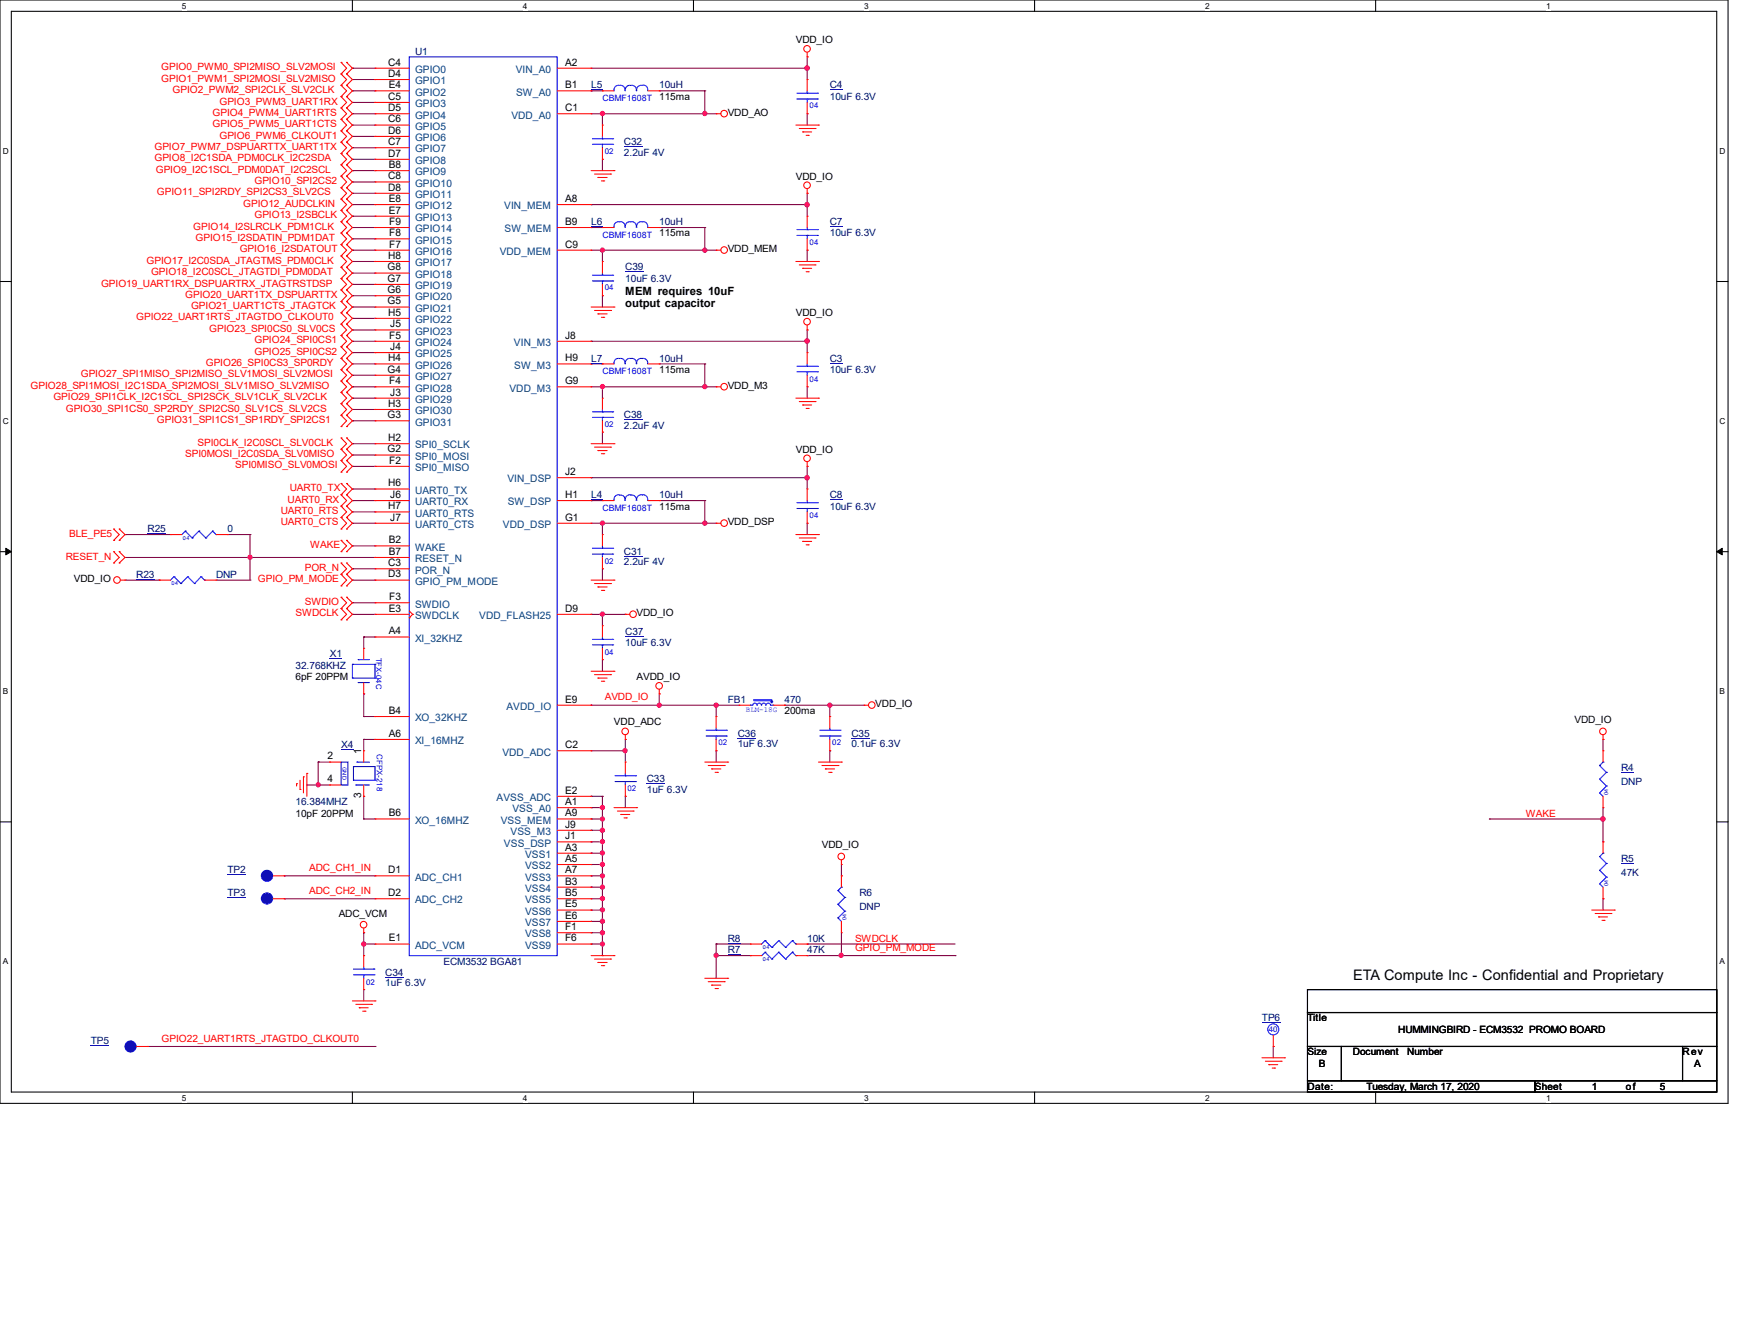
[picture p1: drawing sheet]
<svg xmlns="http://www.w3.org/2000/svg" width="279mm" height="216mm" viewBox="0 0 279 216" stroke-linecap="round" stroke-linejoin="round" font-family="sans-serif">
<path d="M0 0h278v177.4h-278zM1.8 1.8h274.3v173.8h-274.3z" fill="none" stroke="#000" stroke-width=".17"/>
<g fill="#fff">
<path d="M29.3 .2h.7v1.5h-.7z"/>
<path d="M29.3 175.8h.7v1.4h-.7z"/>
</g>
<path d="M56.7 0v1.8M56.7 175.6v1.8" fill="none" stroke="#000" stroke-width=".17"/>
<g fill="#fff">
<path d="M84.1 .2h.7v1.5h-.7z"/>
<path d="M84.1 175.8h.7v1.4h-.7z"/>
</g>
<path d="M111.5 0v1.8M111.5 175.6v1.8" fill="none" stroke="#000" stroke-width=".17"/>
<g fill="#fff">
<path d="M139 .2h.7v1.5h-.7z"/>
<path d="M139 175.8h.7v1.4h-.7z"/>
</g>
<path d="M166.4 0v1.8M166.4 175.6v1.8" fill="none" stroke="#000" stroke-width=".17"/>
<g fill="#fff">
<path d="M193.8 .2h.8v1.5h-.8z"/>
<path d="M193.8 175.8h.8v1.4h-.8z"/>
</g>
<path d="M221.3 0v1.8M221.3 175.6v1.8" fill="none" stroke="#000" stroke-width=".17"/>
<g fill="#fff">
<path d="M248.7 .2h.7v1.5h-.7z"/>
<path d="M248.7 175.8h.7v1.4h-.7z"/>
<path d="M.5 23.5h.9v1.5h-.9z"/>
<path d="M276.6 23.5h.9v1.5h-.9z"/>
<path d="M.5 67h.9v1.5h-.9z"/>
<path d="M276.6 67h.9v1.5h-.9z"/>
</g>
<path d="M0 45.3h1.8M276.1 45.3h1.9" fill="none" stroke="#000" stroke-width=".17"/>
<g fill="#fff">
<path d="M.5 110.4h.8v1.5h-.8z"/>
<path d="M276.6 110.4h.9v1.5h-.9z"/>
</g>
<path d="M0 88.7h1.8M276.1 88.7h1.9" fill="none" stroke="#000" stroke-width=".17"/>
<path d="M.9 88.1l.9 .6-.9 .5zM276.1 88.7l.9-.6v1.1z" fill="#000" stroke="#000" stroke-width=".16"/>
<g fill="#fff">
<path d="M.5 153.8h.8v1.5h-.8z"/>
<path d="M276.6 153.8h.9v1.5h-.9z"/>
</g>
<path d="M0 132.1h1.8M276.1 132.1h1.9M210.3 159.1h65.8v3.7h-65.8zM210.3 162.8h65.8v5.4h-65.8zM210.3 168.2h5.5v5.5h-5.5zM210.3 173.7h36.6v1.9h-36.6zM215.8 168.2h54.8v5.5h-54.8zM246.9 173.7h29.2v1.9h-29.2zM270.6 168.2h5.5v5.5h-5.5z" fill="none" stroke="#000" stroke-width=".17"/>
<g fill="none" stroke="#800040" stroke-width=".17">
<path d="M56.7 11h.1M56.7 12.8h.1M56.7 14.6h.1M56.7 16.5h.1M56.7 18.3h.1M56.7 14.6h3.6M56.7 18.3h3.6M56.7 11h3.6M56.7 12.8h3.6M56.7 16.5h3.6M95.1 14.6h.1M95.1 14.6h1.8"/>
<path d="M95.1 18.3h20.1M95.1 11h34.7M96.9 18.3h.1M96.9 18.3v1.8M106 14.6h7.4M113.4 14.6h.1M113.4 18.3h.1M113.4 14.6v3.7M129.8 18.3h.1M129.8 11h.1M129.8 9.1h.1M129.8 9.1v3.7"/>
<path d="M129.8 18.3v1.8M56.7 20.1h.1M56.7 21.9h.1M56.7 23.7h.1M56.7 25.6h.1M56.7 27.4h.1M56.7 29.3h.1M56.7 31.1h.1M56.7 32.9h.1M56.7 34.8h.1M56.7 36.6h.1M56.7 38.4h.1"/>
<path d="M56.7 36.6h3.6M56.7 32.9h3.6M56.7 20.1h3.6M56.7 21.9h3.6M56.7 23.7h3.6M56.7 25.6h3.6M56.7 27.4h3.6M56.7 29.3h3.6M56.7 31.1h3.6M56.7 34.8h3.6M56.7 38.4h3.6M95.1 36.6h.1"/>
<path d="M95.1 32.9h.1M95.1 36.6h1.8M95.1 32.9h34.7M96.9 25.6h.1M96.9 25.6v1.8M106 36.6h7.4M113.4 36.6h.1M113.4 36.6v3.6M129.8 32.9h.1M129.8 31.1h.1M129.8 31.1v3.7M56.7 40.2h.1"/>
<path d="M56.7 42h.1M56.7 43.9h.1M56.7 45.7h.1M56.7 47.5h.1M56.7 49.4h.1M56.7 51.2h.1M56.7 53h.1M56.7 54.9h.1M56.7 56.7h.1M56.7 58.5h.1M56.7 58.5h3.6M56.7 54.9h3.6"/>
<path d="M56.7 40.2h3.6M56.7 42h3.6M56.7 43.9h3.6M56.7 45.7h3.6M56.7 47.5h3.6M56.7 49.4h3.6M56.7 51.2h3.6M56.7 53h3.6M56.7 56.7h3.6M95.1 58.5h.1M95.1 54.9h.1M95.1 58.5h1.8"/>
<path d="M95.1 54.9h34.7M95.1 40.2h20.1M96.9 47.5h.1M96.9 40.2h.1M96.9 40.2v1.8M96.9 47.5v1.9M106 58.5h7.4M113.4 40.2h.1M113.4 58.5h.1M113.4 58.5v3.7M129.8 40.2h.1M129.8 54.9h.1"/>
<path d="M129.8 53h.1M129.8 40.2v1.8M129.8 53v3.7M56.7 60.3h.1M56.7 62.2h.1M56.7 64h.1M56.7 65.8h.1M56.7 67.6h.1M56.7 71.3h.1M56.7 73.2h.1M56.7 75h.1M56.7 78.6h.1"/>
<path d="M56.7 62.2h3.6M56.7 60.3h3.6M56.7 64h3.6M56.7 65.8h3.6M56.7 67.6h3.6M56.7 71.3h3.6M56.7 73.2h3.6M56.7 75h3.6M56.7 78.6h3.6M95.1 76.8h.1M95.1 62.2h20.1M95.1 76.8h34.7"/>
<path d="M96.9 62.2h.1M96.9 69.5h.1M96.9 62.2v1.8M96.9 69.5v1.8M113.4 62.2h.1M129.8 62.2h.1M129.8 76.8h.1M129.8 75h.1M129.8 62.2v1.8M129.8 75v3.6M20.1 85.9h.1M20.1 89.6h40.2"/>
<path d="M20.1 93.3h5.5M20.1 85.9h7.3M25.6 93.3h.1M34.8 93.3h5.4M36.6 85.9h3.6M40.2 89.6h.1M40.2 85.9h.1M40.2 93.3h.1M40.2 85.9v7.4M56.7 80.5h.1M56.7 82.3h.1M56.7 84.1h.1"/>
<path d="M56.7 87.8h.1M56.7 91.4h.1M56.7 93.3h.1M56.7 96.9h.1M56.7 98.8h.1M56.7 80.5h3.6M56.7 84.1h3.6M56.7 82.3h3.6M56.7 87.8h3.6M56.7 91.4h3.6M56.7 93.3h3.6M56.7 96.9h3.6"/>
<path d="M56.7 98.8h3.6M60.3 89.6h.1M95.1 80.5h.1M95.1 98.8h.1M95.1 80.5h1.8M95.1 84.1h20.1M95.1 98.8h5.5M96.9 84.1h.1M96.9 98.8h.1M96.9 91.4h.1M96.9 84.1v1.8M96.9 91.4v1.9"/>
<path d="M96.9 98.8v1.8M100.6 98.8h.1M106 80.5h7.4M113.4 80.5h.1M113.4 84.1h.1M113.4 80.5v3.6M129.8 84.1h.1M129.8 84.1v1.8M58.5 115.2h.1M58.5 111.5h.1M58.5 118.9h.1M58.5 102.4h.1"/>
<path d="M58.5 115.2h1.8M58.5 102.4v1.8M58.5 111.5v3.7M58.5 118.9v1.8M58.5 118.9h1.8M58.5 102.4h1.8M95.1 113.4h.1M95.1 113.4h23.8M96.9 106h.1M96.9 106v1.9M100.6 118.9h.1M100.6 118.9v3.6"/>
<path d="M106 111.5h.1M106 113.4h.1M106 111.5v1.9M115.2 113.4h.1M115.2 113.4v1.8M126.2 113.4h.1M126.2 113.4h12.8M133.5 113.4h.1M133.5 113.4v1.8M257.9 118.9h.1M257.9 118.9v1.8M49.4 126.2h.1"/>
<path d="M49.4 126.2h3.6M51.2 122.5h.1M51.2 126.2h.1M51.2 122.5h1.8M51.2 122.5v3.7M58.5 128h.1M58.5 131.7h.1M58.5 128v3.7M58.5 131.7h1.8M95.1 135.3h.1M95.1 131.7h.1M95.1 133.5h.1"/>
<path d="M95.1 137.2h.1M95.1 139h.1M95.1 120.7h.1M95.1 128h.1M95.1 129.8h.1M95.1 131.7h1.8M95.1 135.3h1.8M95.1 133.5h1.8M95.1 137.2h1.8M95.1 139h1.8M95.1 120.7h5.5M95.1 128h1.8"/>
<path d="M95.1 129.8h1.8M96.9 131.7h.1M96.9 135.3h.1M96.9 133.5h.1M96.9 137.2h.1M96.9 139h.1M96.9 128h.1M96.9 129.8h.1M96.9 128v25.6M100.6 120.7h.1M100.6 128h.1M100.6 128v1.8"/>
<path d="M115.2 120.7h.1M115.2 120.7v1.8M133.5 120.7h.1M133.5 120.7v1.8M135.3 139v1.8M239.6 131.7h.1M239.6 131.7h18.3M257.9 131.7h.1M257.9 135.3h.1M257.9 129.8v5.5M45.7 140.8h.1M45.7 144.5h.1"/>
<path d="M45.7 140.8h14.6M45.7 144.5h14.6M58.5 151.8h.1M58.5 159.1h.1M58.5 149.9h.1M58.5 149.9v3.7M58.5 159.1v1.8M58.5 151.8h1.8M95.1 151.8h.1M95.1 149.9h.1M95.1 148.1h.1M95.1 140.8h.1"/>
<path d="M95.1 142.6h.1M95.1 144.5h.1M95.1 146.3h.1M95.1 151.8h1.8M95.1 140.8h1.8M95.1 144.5h1.8M95.1 149.9h1.8M95.1 148.1h1.8M95.1 142.6h1.8M95.1 146.3h1.8M96.9 151.8h.1M96.9 148.1h.1"/>
<path d="M96.9 140.8h.1M96.9 142.6h.1M96.9 144.5h.1M96.9 146.3h.1M96.9 153.6h.1M115.2 153.6h.1M115.2 151.8h.1M115.2 151.8v5.5M115.2 151.8h5.5M115.2 153.6h5.5M129.8 151.8h.1M129.8 151.8h23.8"/>
<path d="M129.8 153.6h23.8M135.3 153.6h.1M135.3 140.8h.1M135.3 149.9v3.7M153.6 153.6h.1M257.9 144.5h.1M257.9 144.5v1.8M23.7 168.2h36.6M60.3 168.2h.1M204.8 168.2h.1M204.8 168.2v1.9"/>
</g>
<g fill="#f0f" stroke="#f0f" stroke-width=".17">
<circle cx="129.8" cy="10.9" r=".36"/>
<circle cx="129.8" cy="32.9" r=".36"/>
<circle cx="129.8" cy="54.8" r=".36"/>
<circle cx="129.8" cy="76.8" r=".36"/>
<circle cx="115.2" cy="153.6" r=".34"/>
<circle cx="96.9" cy="40.2" r=".34"/>
<circle cx="113.4" cy="40.2" r=".34"/>
<circle cx="133.5" cy="113.4" r=".34"/>
<circle cx="115.2" cy="113.4" r=".34"/>
<circle cx="96.9" cy="149.9" r=".34"/>
<circle cx="96.9" cy="148.1" r=".34"/>
<circle cx="96.9" cy="131.7" r=".34"/>
<circle cx="96.9" cy="135.3" r=".34"/>
<circle cx="96.9" cy="133.5" r=".34"/>
<circle cx="96.9" cy="137.1" r=".34"/>
<circle cx="96.9" cy="139" r=".34"/>
<circle cx="96.9" cy="140.8" r=".34"/>
<circle cx="96.9" cy="142.6" r=".34"/>
<circle cx="96.9" cy="146.3" r=".34"/>
<circle cx="96.9" cy="144.4" r=".34"/>
<circle cx="100.5" cy="120.7" r=".34"/>
<circle cx="58.5" cy="151.8" r=".34"/>
<circle cx="96.9" cy="129.8" r=".34"/>
<circle cx="96.9" cy="98.7" r=".34"/>
<circle cx="106" cy="113.4" r=".34"/>
<circle cx="51.2" cy="126.2" r=".34"/>
<circle cx="96.9" cy="151.8" r=".34"/>
<circle cx="96.9" cy="18.2" r=".34"/>
<circle cx="113.4" cy="18.2" r=".34"/>
<circle cx="96.9" cy="62.1" r=".34"/>
<circle cx="113.4" cy="62.1" r=".34"/>
<circle cx="96.9" cy="84.1" r=".34"/>
<circle cx="113.4" cy="84.1" r=".34"/>
<circle cx="257.8" cy="131.7" r=".36"/>
<circle cx="135.3" cy="153.6" r=".34"/>
<circle cx="40.2" cy="89.6" r=".34"/>
</g>
<g fill="none" stroke="#f00" stroke-width=".17">
<path d="M54.9 11.9h.1M54.9 10h.1M54.9 13.7h.1M54.9 15.5h.1M54.9 17.4h.1M54.9 19.2h.1M54.9 10l.9 1-.9 .9M54.9 11.9l.9 .9-.9 .9M54.9 13.7l.9 .9-.9 .9M54.9 15.5l.9 1-.9 .9M54.9 17.4l.9 .9-.9 .9M54.9 19.2l.9 .9-.9 .9"/>
<path d="M55.8 10h.1M55.8 11.9h.1M55.8 13.7h.1M55.8 15.5h.1M55.8 17.4h.1M55.8 19.2h.1M55.8 10l.9 1-.9 .9M55.8 11.9l.9 .9-.9 .9M55.8 13.7l.9 .9-.9 .9M55.8 15.5l.9 1-.9 .9M55.8 17.4l.9 .9-.9 .9M55.8 19.2l.9 .9-.9 .9"/>
<path d="M60.3 11h.1M60.3 16.5h.1M60.3 12.8h.1M60.3 18.3h.1M60.3 14.6h.1M60.3 18.3h5.5M60.3 11h5.5M60.3 14.6h5.5M60.3 16.5h5.5M60.3 12.8h5.5M89.6 18.3h5.5M89.6 11h5.5"/>
<path d="M89.6 14.6h5.5M95.1 11h.1M95.1 14.6h.1M95.1 18.3h.1M115.2 18.3h.1M115.2 18.3h.8M129.8 9.1h.1M129.8 8.4v.7M54.9 21h.1M54.9 22.9h.1M54.9 24.7h.1M54.9 26.5h.1"/>
<path d="M54.9 28.3h.1M54.9 30.2h.1M54.9 32h.1M54.9 33.8h.1M54.9 35.6h.1M54.9 37.5h.1M54.9 39.3h.1M54.9 21l.9 .9-.9 1M54.9 22.9l.9 .8-.9 1M54.9 24.7l.9 .9-.9 .9M54.9 26.5l.9 .9-.9 .9M54.9 28.3l.9 1-.9 .9"/>
<path d="M54.9 30.2l.9 .9-.9 .9M54.9 32l.9 .9-.9 .9M54.9 33.8l.9 1-.9 .8M54.9 35.6l.9 1-.9 .9M54.9 37.5l.9 .9-.9 .9M54.9 39.3l.9 .9-.9 .9M55.8 21h.1M55.8 22.9h.1M55.8 24.7h.1M55.8 26.5h.1M55.8 28.3h.1M55.8 30.2h.1"/>
<path d="M55.8 32h.1M55.8 33.8h.1M55.8 35.6h.1M55.8 37.5h.1M55.8 39.3h.1M55.8 21l.9 .9-.9 1M55.8 22.9l.9 .8-.9 1M55.8 24.7l.9 .9-.9 .9M55.8 26.5l.9 .9-.9 .9M55.8 28.3l.9 1-.9 .9M55.8 30.2l.9 .9-.9 .9M55.8 32l.9 .9-.9 .9"/>
<path d="M55.8 33.8l.9 1-.9 .8M55.8 35.6l.9 1-.9 .9M55.8 37.5l.9 .9-.9 .9M55.8 39.3l.9 .9-.9 .9M60.3 27.4h.1M60.3 20.1h.1M60.3 23.7h.1M60.3 29.3h.1M60.3 21.9h.1M60.3 25.6h.1M60.3 31.1h.1M60.3 34.8h.1"/>
<path d="M60.3 32.9h.1M60.3 38.4h.1M60.3 36.6h.1M60.3 20.1h5.5M60.3 27.4h5.5M60.3 32.9h5.5M60.3 36.6h5.5M60.3 23.7h5.5M60.3 29.3h5.5M60.3 21.9h5.5M60.3 25.6h5.5M60.3 31.1h5.5"/>
<path d="M60.3 34.8h5.5M60.3 38.4h5.5M89.6 32.9h5.5M89.6 36.6h5.5M95.1 32.9h.1M95.1 36.6h.1M95.1 27.4h3.7M95.6 28h2.6M96.2 28.5h.1M96.2 28.5h1.5M96.7 29.1h.4M97.1 29.1h.1"/>
<path d="M98.2 28h.1M98.8 27.4h.1M128 20.1h3.7M128.6 20.7h2.5M129.1 21.2h.1M129.1 21.2h1.5M129.7 21.8h.3M129.8 31.1h.1M129.8 30.4v.7M130 21.8h.1M131.1 20.7h.1M131.7 20.1h.1"/>
<path d="M54.9 41.1h.1M54.9 43h.1M54.9 44.8h.1M54.9 46.6h.1M54.9 48.5h.1M54.9 50.3h.1M54.9 52.1h.1M54.9 53.9h.1M54.9 55.8h.1M54.9 57.6h.1M54.9 59.4h.1M54.9 52.1l.9 .9-.9 .9"/>
<path d="M54.9 41.1l.9 .9-.9 1M54.9 43l.9 .9-.9 .9M54.9 44.8l.9 .9-.9 .9M54.9 46.6l.9 .9-.9 1M54.9 48.5l.9 .9-.9 .9M54.9 50.3l.9 .9-.9 .9M54.9 53.9l.9 1-.9 .9M54.9 55.8l.9 .9-.9 .9M54.9 57.6l.9 .9-.9 .9M54.9 59.4l.9 .9-.9 1M55.8 41.1h.1M55.8 43h.1"/>
<path d="M55.8 44.8h.1M55.8 46.6h.1M55.8 48.5h.1M55.8 50.3h.1M55.8 52.1h.1M55.8 53.9h.1M55.8 55.8h.1M55.8 57.6h.1M55.8 59.4h.1M55.8 41.1l.9 .9-.9 1M55.8 43l.9 .9-.9 .9M55.8 44.8l.9 .9-.9 .9"/>
<path d="M55.8 46.6l.9 .9-.9 1M55.8 48.5l.9 .9-.9 .9M55.8 50.3l.9 .9-.9 .9M55.8 52.1l.9 .9-.9 .9M55.8 53.9l.9 1-.9 .9M55.8 55.8l.9 .9-.9 .9M55.8 57.6l.9 .9-.9 .9M55.8 59.4l.9 .9-.9 1M60.3 54.9h.1M60.3 40.2h.1M60.3 53h.1M60.3 47.5h.1"/>
<path d="M60.3 45.7h.1M60.3 43.9h.1M60.3 58.5h.1M60.3 51.2h.1M60.3 42h.1M60.3 56.7h.1M60.3 49.4h.1M60.3 42h5.5M60.3 49.4h5.5M60.3 40.2h5.5M60.3 54.9h5.5M60.3 53h5.5"/>
<path d="M60.3 47.5h5.5M60.3 45.7h5.5M60.3 43.9h5.5M60.3 58.5h5.5M60.3 51.2h5.5M60.3 56.7h5.5M89.6 40.2h5.5M89.6 54.9h5.5M89.6 58.5h5.5M95.1 40.2h.1M95.1 58.5h.1M95.1 54.9h.1"/>
<path d="M95.1 49.4h3.7M95.6 49.9h2.6M96.2 50.5h.1M96.2 50.5h1.5M96.7 51h.4M97.1 51h.1M98.2 49.9h.1M98.8 49.4h.1M115.2 40.2h.1M115.2 40.2h.8M128 42h3.7M128.6 42.6h2.5"/>
<path d="M129.1 43.1h.1M129.1 43.1h1.5M129.7 43.7h.3M129.8 53h.1M129.8 52.3v.7M130 43.7h.1M131.1 42.6h.1M131.7 42h.1M54.9 72.2h.1M54.9 70.4h.1M54.9 74h.1M54.9 75.9h.1"/>
<path d="M54.9 79.5h.1M54.9 77.7h.1M54.9 61.3h.1M54.9 63.1h.1M54.9 64.9h.1M54.9 66.8h.1M54.9 68.6h.1M54.9 70.4l.9 .9-.9 .9M54.9 72.2l.9 1-.9 .8M54.9 74l.9 1-.9 .9M54.9 79.5l.9 1-.9 .9M54.9 77.7l.9 .9-.9 .9"/>
<path d="M54.9 61.3l.9 .9-.9 .9M54.9 63.1l.9 .9-.9 .9M54.9 64.9l.9 .9-.9 1M54.9 66.8l.9 .8-.9 1M55.8 70.4h.1M55.8 72.2h.1M55.8 74h.1M55.8 75.9h.1M55.8 79.5h.1M55.8 77.7h.1M55.8 61.3h.1M55.8 63.1h.1"/>
<path d="M55.8 64.9h.1M55.8 66.8h.1M55.8 68.6h.1M55.8 70.4l.9 .9-.9 .9M55.8 72.2l.9 1-.9 .8M55.8 74l.9 1-.9 .9M55.8 79.5l.9 1-.9 .9M55.8 77.7l.9 .9-.9 .9M55.8 61.3l.9 .9-.9 .9M55.8 63.1l.9 .9-.9 .9M55.8 64.9l.9 .9-.9 1M55.8 66.8l.9 .8-.9 1"/>
<path d="M60.3 75h.1M60.3 62.2h.1M60.3 73.2h.1M60.3 67.6h.1M60.3 60.3h.1M60.3 71.3h.1M60.3 65.8h.1M60.3 78.6h.1M60.3 64h.1M60.3 64h5.5M60.3 71.3h5.5M60.3 62.2h5.5"/>
<path d="M60.3 75h5.5M60.3 73.2h5.5M60.3 67.6h5.5M60.3 60.3h5.5M60.3 65.8h5.5M60.3 78.6h5.5M89.6 62.2h5.5M89.6 76.8h5.5M95.1 62.2h.1M95.1 76.8h.1M95.1 71.3h3.7M95.6 71.9h2.6"/>
<path d="M96.2 72.4h.1M96.2 72.4h1.5M96.7 72.9h.4M97.1 72.9h.1M98.2 71.9h.1M98.8 71.3h.1M115.2 62.2h.1M115.2 62.2h.8M128 64h3.7M128.6 64.6h2.5M129.1 65.1h.1M129.1 65.1h1.5"/>
<path d="M129.7 65.7h.3M129.8 75h.1M129.8 74.3v.7M130 65.7h.1M131.1 64.6h.1M131.7 64h.1M18.3 90.5h.1M18.3 88.7h.1M18.3 86.9h.1M18.3 85h.1M18.3 88.7l.9 .9-.9 .9M18.3 85l.9 .9-.9 1"/>
<path d="M19.2 88.7h.1M19.2 90.5h.1M19.2 85h.1M19.2 86.9h.1M19.2 88.7l.9 .9-.9 .9M19.2 85l.9 .9-.9 1M19.4 93.3h.7M20.1 93.3h.1M54.9 81.4h.1M54.9 85h.1M54.9 83.2h.1M54.9 88.7h.1"/>
<path d="M54.9 86.9h.1M54.9 92.3h.1M54.9 90.5h.1M54.9 94.2h.1M54.9 97.8h.1M54.9 96h.1M54.9 99.7h.1M54.9 83.2l.9 .9-.9 .9M54.9 81.4l.9 .9-.9 .9M54.9 86.9l.9 .9-.9 .9M54.9 90.5l.9 .9-.9 .9M54.9 92.3l.9 1-.9 .9"/>
<path d="M54.9 96l.9 .9-.9 .9M54.9 97.8l.9 1-.9 .9M55.8 81.4h.1M55.8 83.2h.1M55.8 85h.1M55.8 86.9h.1M55.8 88.7h.1M55.8 90.5h.1M55.8 92.3h.1M55.8 94.2h.1M55.8 96h.1M55.8 97.8h.1"/>
<path d="M55.8 99.7h.1M55.8 83.2l.9 .9-.9 .9M55.8 81.4l.9 .9-.9 .9M55.8 86.9l.9 .9-.9 .9M55.8 90.5l.9 .9-.9 .9M55.8 92.3l.9 1-.9 .9M55.8 96l.9 .9-.9 .9M55.8 97.8l.9 1-.9 .9M60.3 87.8h.1M60.3 89.6h.1M60.3 93.3h.1M60.3 98.8h.1"/>
<path d="M60.3 96.9h.1M60.3 91.4h.1M60.3 82.3h.1M60.3 80.5h.1M60.3 84.1h.1M60.3 98.8h5.5M60.3 93.3h5.5M60.3 84.1h5.5M60.3 87.8h5.5M60.3 89.6h5.5M60.3 96.9h5.5M60.3 91.4h5.5"/>
<path d="M60.3 80.5h5.5M60.3 82.3h5.5M65.8 99.3h.1M65.8 98.2l.6 .6M66.4 98.8h.1M66.4 98.8l-.6 .5M89.6 98.8h5.5M89.6 84.1h5.5M89.6 80.5h5.5M95.1 98.8h.1M95.1 84.1h.1M95.1 80.5h.1"/>
<path d="M95.1 93.3h3.7M95.6 93.8h2.6M96.2 94.4h.1M96.2 94.4h1.5M96.7 94.9h.4M97.1 94.9h.1M98.2 93.8h.1M98.8 93.3h.1M100.6 98.8h.1M100.6 98.8h.7M115.2 84.1h.1M115.2 84.1h.8"/>
<path d="M128 85.9h3.7M128.6 86.5h2.5M129.1 87h.1M129.1 87h1.5M129.7 87.6h.3M130 87.6h.1M131.1 86.5h.1M131.7 85.9h.1M60.3 102.4h.1M60.3 118.9h.1M60.3 115.2h.1M60.3 102.4h5.5"/>
<path d="M60.3 118.9h5.5M60.3 115.2h5.5M89.6 113.4h5.5M95.1 113.4h.1M95.1 107.9h3.7M95.6 108.5h2.6M96.2 109h.1M96.2 109h1.5M96.7 109.5h.4M97.1 109.5h.1M98.2 108.5h.1M98.8 107.9h.1"/>
<path d="M100.6 118.9h.1M100.6 118.2v.7M106 111.5h.1M106 110.8v.7M139 113.4h.1M139 113.4h.7M257.9 118.9h.1M257.9 118.2v.7M47.7 126h.1M47.7 126v.4M48.3 126.9h.1M48.3 125.4v1.5"/>
<path d="M48.8 124.9h.1M48.8 124.9v2.6M49.4 124.3h.1M49.4 124.3v3.7M60.3 131.7h.1M60.3 131.7h5.5M89.6 129.8h5.5M89.6 137.2h5.5M89.6 139h5.5M89.6 131.7h5.5M89.6 120.7h5.5M89.6 128h5.5"/>
<path d="M89.6 135.3h5.5M89.6 133.5h5.5M95.1 129.8h.1M95.1 137.2h.1M95.1 139h.1M95.1 131.7h.1M95.1 120.7h.1M95.1 128h.1M95.1 135.3h.1M95.1 133.5h.1M98.8 129.8h3.6M99.3 130.4h2.6"/>
<path d="M99.9 130.9h.1M99.9 130.9h1.4M100.4 131.5h.4M100.8 131.5h.1M101.9 130.4h.1M102.4 129.8h.1M113.4 122.5h3.7M113.9 123.1h2.6M114.5 123.6h.1M114.5 123.6h1.5M115 124.2h.4M115.4 124.2h.1"/>
<path d="M116.5 123.1h.1M117.1 122.5h.1M131.7 122.5h3.6M132.2 123.1h2.6M132.8 123.6h.1M132.8 123.6h1.4M133.3 124.2h.4M133.7 124.2h.1M134.8 123.1h.1M135.3 122.5h.1M135.3 139h.1M135.3 138.3v.7"/>
<path d="M58.5 149.9h.1M58.5 149.2v.7M60.3 140.8h.1M60.3 144.5h.1M60.3 151.8h.1M60.3 140.8h5.5M60.3 144.5h5.5M60.3 151.8h5.5M89.6 146.3h5.5M89.6 140.8h5.5M89.6 142.6h5.5M89.6 144.5h5.5"/>
<path d="M89.6 151.8h5.5M89.6 148.1h5.5M89.6 149.9h5.5M95.1 140.8h.1M95.1 142.6h.1M95.1 144.5h.1M95.1 151.8h.1M95.1 146.3h.1M95.1 148.1h.1M95.1 149.9h.1M95.1 153.6h3.7M95.6 154.2h2.6"/>
<path d="M96.2 154.7h.1M96.2 154.7h1.5M96.7 155.2h.4M97.1 155.2h.1M98.2 154.2h.1M98.8 153.6h.1M113.4 157.3h3.7M113.9 157.8h2.6M114.5 158.4h.1M114.5 158.4h1.5M115 158.9h.4M115.4 158.9h.1"/>
<path d="M116.5 157.8h.1M117.1 157.3h.1M135.3 149.9h.1M135.3 140.8h.1M135.3 140.8v1.8M135.3 148.1v1.8M256 146.3h3.7M256.6 146.9h2.5M257.1 147.4h.1M257.1 147.4h1.5M257.7 148h.3M258 148h.1"/>
<path d="M259.1 146.9h.1M259.7 146.3h.1M56.7 160.9h3.6M57.2 161.5h2.6M57.8 162h.1M57.8 162h1.4M58.3 162.6h.4M58.7 162.6h.1M59.8 161.5h.1M60.3 160.9h.1M203 170.1h3.6M203.5 170.6h2.6"/>
<path d="M204.1 171.2h.1M204.1 171.2h1.4M204.6 171.7h.4M205 171.7h.1M206.1 170.6h.1M206.6 170.1h.1"/>
<circle cx="116.5" cy="18.3" r=".53"/>
<circle cx="129.8" cy="7.9" r=".53"/>
<circle cx="129.8" cy="29.8" r=".53"/>
<circle cx="116.5" cy="40.2" r=".53"/>
<circle cx="129.8" cy="51.7" r=".53"/>
<circle cx="116.5" cy="62.2" r=".53"/>
<circle cx="129.8" cy="73.7" r=".53"/>
<circle cx="18.8" cy="93.2" r=".53"/>
<circle cx="101.8" cy="98.7" r=".53"/>
<circle cx="116.5" cy="84.1" r=".53"/>
<circle cx="100.6" cy="117.6" r=".53"/>
<circle cx="106" cy="110.3" r=".53"/>
<circle cx="140.2" cy="113.3" r=".53"/>
<circle cx="257.8" cy="117.6" r=".53"/>
<circle cx="135.3" cy="137.7" r=".53"/>
<circle cx="58.5" cy="148.7" r=".53"/>
</g>
<g fill="none" stroke="#00f" stroke-width=".17">
<path d="M65.8 9.1h23.8v144.5h-23.8zM54.9 122.5h1.1v3.7h-1.1zM56.9 123.2h.1M56.9 125.4h.1M56.9 123.2h3.4v2.2M56.9 125.4h3.4M56.9 123.2v2.2M57.2 126.2h.1M57.2 126.2h2.2M57.4 122.5h.1M57.4 122.5h2M60.3 125.4h.1"/>
<path d="M134.8 147.6h.1M134.8 145.4h.1M134.8 143.2h.1M134.8 147.6l.5 .5M134.8 145.4l1.1 1.1M134.8 143.2l1.1 1.1M135.3 142.6h.1M135.3 142.6l-.5 .6M135.9 146.5h.1M135.9 144.3h.1M135.9 146.5l-1.1 1.1M135.9 144.3l-1.1 1.1"/>
</g>
<path d="M54.9 120.5h1.9v.1h-1.9z" fill="#000080"/>
<g fill="none" stroke="#f00" stroke-width=".17">
<path d="M129.8 12.8h.1M129.8 18.3h.1M129.8 12.8v1.8M129.8 16.5v1.8M96.9 100.6h.1M96.9 106h.1M96.9 100.6v1.8M96.9 104.2v1.8M53 122.5h.1M53 126.2h.1M53 122.5h1.9M53 126.2h1.9"/>
<path d="M58.5 120.7h.1M58.5 128h.1M58.5 120.7v1.8M58.5 126.2v1.8M21.9 168.2h1.8M23.7 168.2h.1M204.8 168.2h.1M204.8 166.4v1.8"/>
</g>
<g fill="none" stroke="#00f" stroke-width=".17">
<path d="M128.2 15.9h3.3M128.2 15h3.3M129.8 15h.1M129.8 15.9h.1M129.8 14.6v.4M129.8 15.9v.6M131.5 15.9h.1M131.5 15h.1M100.5 58.5a.81 .81 0 0 0-1-.9 .7 .7 0 0 0-.7 .9M101.5 57.6a.7 .7 0 0 0-.9 .9M101.5 57.6a.71 .71 0 0 1 .8 .9M103.3 57.6a.71 .71 0 0 1 .9 .9"/>
<path d="M103.3 57.6a.71 .71 0 0 0-.9 .9M95.3 103.7h3.3M95.3 102.8h3.3M96.9 102.8h.1M96.9 103.7h.1M96.9 102.4v.4M96.9 103.7v.5M98.6 103.7h.1M98.6 102.8h.1"/>
<circle cx="204.8" cy="165.5" r=".89"/>
</g>
<path d="M133.5 14.5h2M100.6 102.3h2.9M14.6 168.1h2.9M203 164.4h2.9" fill="none" stroke="#000080" stroke-width=".16"/>
<circle cx="21" cy="168.2" r=".89" fill="#00f" stroke="#00f" stroke-width=".17"/>
<path d="M95.1 58.3h1.8v.1h-1.8z" fill="#000080"/>
<g fill="none" stroke="#f00" stroke-width=".17">
<path d="M129.8 34.8h.1M129.8 34.8v1.8M129.8 38.4v1.8M96.9 58.5h.1M96.9 58.5h1.9M104.2 58.5h1.8M106 58.5h.1M129.8 40.2h.1M96.9 85.9h.1M96.9 91.4h.1M96.9 85.9v1.9M96.9 89.6v1.8"/>
<path d="M133.5 115.2h.1M133.5 115.2v1.9M133.5 118.9v1.8M133.5 120.7h.1M257.9 129.8h.1M257.9 120.7h.1M257.9 120.7v1.8M257.9 128v1.8M43.9 140.8h1.8M45.7 140.8h.1M58.5 153.6h.1M58.5 159.1h.1"/>
<path d="M58.5 153.6v1.8M58.5 157.3v1.8M120.7 151.8h.1M120.7 153.6h.1M120.7 151.8h1.8M120.7 153.6h1.8M128 151.8h1.8M128 153.6h1.8M129.8 151.8h.1M129.8 153.6h.1"/>
</g>
<g fill="none" stroke="#00f" stroke-width=".17">
<path d="M128.2 37.8h3.3M128.2 36.9h3.3M129.8 36.9h.1M129.8 37.8h.1M129.8 36.6v.3M129.8 37.8v.6M131.5 37.8h.1M131.5 36.9h.1M99.6 79.6a.7 .7 0 0 0-.8 .8M99.7 79.6a.71 .71 0 0 1 .8 .9M101.5 79.6a.7 .7 0 0 0-.9 .8M101.5 79.6a.71 .71 0 0 1 .8 .9"/>
<path d="M103.3 79.6a.72 .72 0 0 0-.9 .9M103.3 79.6a.71 .71 0 0 1 .9 .9M95.3 89.1h3.3M95.3 88.1h3.3M96.9 88.1h.1M96.9 89.1h.1M96.9 87.8v.3M96.9 89.1v.5M98.6 89.1h.1M98.6 88.1h.1M131.9 118.3h3.2M131.9 117.4h3.2"/>
<path d="M133.5 117.4h.1M133.5 118.3h.1M133.5 117.1v.3M133.5 118.3v.6M135.1 118.3h.1M135.1 117.4h.1M257.3 127.5h.1M257.3 125.3h.1M257.3 123.1h.1M257.3 127.5l.6 .5M257.3 125.3l1.1 1.1M257.3 123.1l1.1 1.1"/>
<path d="M257.9 122.5h.1M257.9 122.5l-.6 .6M258.4 126.4h.1M258.4 124.2h.1M258.4 126.4l-1.1 1.1M258.4 124.2l-1.1 1.1M56.9 156.7h3.3M56.9 155.8h3.3M58.5 155.8h.1M58.5 156.7h.1M58.5 155.4v.4M58.5 156.7v.6"/>
<path d="M60.2 156.7h.1M60.2 155.8h.1M123.1 151.2h.1M123.1 153.1h.1M123.1 151.2l-.6 .6M123.1 151.2l1.1 1.1M123.1 153.1l-.6 .5M123.1 153.1l1.1 1.1M124.2 152.3h.1M124.2 154.2h.1M125.3 151.2h.1M125.3 153.1h.1"/>
<path d="M125.3 151.2l-1.1 1.1M125.3 151.2l1.1 1.1M125.3 153.1l-1.1 1.1M125.3 153.1l1.1 1.1M126.4 152.3h.1M126.4 154.2h.1M127.5 151.2h.1M127.5 153.1h.1M127.5 151.2l-1.1 1.1M127.5 151.2l.5 .6M127.5 153.1l-1.1 1.1M127.5 153.1l.5 .5"/>
<path d="M128 151.8h.1M128 153.6h.1"/>
</g>
<path d="M133.5 36.4h2M100.4 89.4h2.9M136.9 118.7h3M260.8 124.2h2M36.6 140.7h2.9M62 157.1h2.9M117.1 151.6h2M117.1 153.4h2" fill="none" stroke="#000080" stroke-width=".16"/>
<circle cx="43" cy="140.8" r=".9" fill="#00f" stroke="#00f" stroke-width=".17"/>
<path d="M95.1 80.2h1.8v.1h-1.8z" fill="#000080"/>
<path d="M96.9 80.5h.1M96.9 80.5h1.9M104.2 80.5h1.8M106 80.5h.1M43.9 144.5h1.8M45.7 144.5h.1" fill="none" stroke="#f00" stroke-width=".17"/>
<circle cx="43" cy="144.4" r=".9" fill="#00f" stroke="#00f" stroke-width=".17"/>
<path d="M36.6 144.3h2.9" fill="none" stroke="#000080" stroke-width=".16"/>
<path d="M100.5 14.6a.81 .81 0 0 0-1-.9 .7 .7 0 0 0-.7 .9M101.5 13.7a.7 .7 0 0 0-.9 .9M101.5 13.7a.71 .71 0 0 1 .8 .9M103.3 13.7a.71 .71 0 0 0-.9 .9M103.3 13.7a.71 .71 0 0 1 .9 .9" fill="none" stroke="#00f" stroke-width=".17"/>
<path d="M95.1 14.4h1.8v.1h-1.8z" fill="#000080"/>
<g fill="none" stroke="#f00" stroke-width=".17">
<path d="M96.9 14.6h.1M96.9 14.6h1.9M104.2 14.6h1.8M106 14.6h.1M96.9 20.1h.1M96.9 25.6h.1M96.9 20.1v1.8M96.9 23.7v1.9M96.9 42h.1M96.9 47.5h.1M96.9 42v1.9M96.9 45.7v1.8"/>
<path d="M129.8 56.7h.1M129.8 56.7v1.8M129.8 62.2h.1M129.8 78.6h.1M129.8 60.3v1.9M129.8 78.6v1.9M25.6 93.3h.1M25.6 93.3h1.8M27.4 85.9h.1M27.4 85.9h1.9M32.9 93.3h1.9M34.8 93.3h.1"/>
<path d="M34.8 85.9h1.8M36.6 85.9h.1M129.8 84.1h.1M129.8 82.3v1.8M115.2 115.2h.1M115.2 115.2v1.9M115.2 118.9v1.8M118.9 113.4h.1M118.9 113.4h1.8M124.3 113.4h1.9M126.2 113.4h.1M115.2 120.7h.1"/>
<path d="M257.9 135.3h.1M257.9 135.3v1.9M257.9 144.5h.1M257.9 142.6v1.9"/>
</g>
<g fill="none" stroke="#00f" stroke-width=".17">
<path d="M95.3 23.2h3.3M95.3 22.3h3.3M96.9 22.3h.1M96.9 23.2h.1M96.9 21.9v.4M96.9 23.2v.5M98.6 23.2h.1M98.6 22.3h.1M99.6 35.7a.7 .7 0 0 0-.8 .8M99.7 35.7a.71 .71 0 0 1 .8 .9M101.5 35.7a.7 .7 0 0 0-.9 .8M101.5 35.7a.71 .71 0 0 1 .8 .9"/>
<path d="M104.2 36.6a.9 .9 0 0 0-.7-1 .9 .9 0 0 0-1 .5l-.1 .5M95.3 45.2h3.3M95.3 44.2h3.3M96.9 44.2h.1M96.9 45.2h.1M96.9 43.9v.3M96.9 45.2v.5M98.6 45.2h.1M98.6 44.2h.1M128.2 59.8h3.3M128.2 58.9h3.3M129.8 58.9h.1"/>
<path d="M129.8 59.8h.1M129.8 58.5v.4M129.8 59.8v.5M131.5 59.8h.1M131.5 58.9h.1M28 92.7h.1M28 92.7l-.6 .6M28 92.7l1.1 1.1M29.1 93.8h.1M29.8 85.4h.1M29.8 85.4l-.5 .5M29.8 85.4l1.1 1.1"/>
<path d="M30.2 92.7h.1M30.2 92.7l-1.1 1.1M30.2 92.7l1.1 1.1M30.9 86.5h.1M31.3 93.8h.1M32 85.4h.1M32 85.4l-1.1 1.1M32 85.4l1.1 1.1M32.3 92.7h.1M32.3 92.7l-1 1.1M32.3 92.7l.6 .6M32.9 93.3h.1"/>
<path d="M33.1 86.5h.1M34.2 85.4h.1M34.2 85.4l-1.1 1.1M34.2 85.4l.6 .5M34.8 85.9h.1M128.2 81.7h3.3M128.2 80.8h3.3M129.8 80.8h.1M129.8 81.7h.1M129.8 80.5v.3M129.8 81.7v.6M131.5 81.7h.1"/>
<path d="M131.5 80.8h.1M113.6 118.3h3.2M113.6 117.4h3.2M115.2 117.4h.1M115.2 118.3h.1M115.2 117.1v.3M115.2 118.3v.6M116.8 118.3h.1M116.8 117.4h.1M120.7 113.4h.4a.34 .34 0 0 1 .3-.4 .34 .34 0 0 1 .4 .4M120.7 113.4h.1M121.2 112.6h2.8"/>
<path d="M121.2 112.5h2.8M121.8 113.4a.34 .34 0 0 1 .3-.4 .34 .34 0 0 1 .4 .4M122.5 113.4a.34 .34 0 0 1 .4-.4 .34 .34 0 0 1 .3 .4M123.2 113.4a.36 .36 0 0 1 .4-.4 .36 .36 0 0 1 .4 .4M124 112.6h.1M124 112.5h.1M124 113.4h.3M124.3 113.4h.1M257.3 139.9h.1M257.3 137.7h.1M257.3 139.9l1.1 1.1M257.3 137.7l1.1 1.1"/>
<path d="M257.9 137.2h.1M257.9 137.2l-.6 .5M258.4 138.8h.1M258.4 138.8l-1.1 1.1M257.3 142.1h.1M257.3 142.1l.6 .5M258.4 141h.1M258.4 141l-1.1 1.1"/>
</g>
<path d="M100.4 23.6h2.9M100.6 43.7h2.9M133.5 58.4h2M21.9 93.1h2.9M23.7 85.8h3M133.5 80.3h2M118.7 118.7h2.9M260.8 138.8h2" fill="none" stroke="#000080" stroke-width=".16"/>
<circle cx="124.1" cy="112.8" r=".16" fill="#00f" stroke="#00f" stroke-width=".17"/>
<path d="M95.1 36.4h1.8v.1h-1.8z" fill="#000080"/>
<path d="M96.9 36.6h.1M96.9 36.6h1.9M104.2 36.6h1.8M106 36.6h.1" fill="none" stroke="#f00" stroke-width=".17"/>
<path d="M56.7 106.8h.1M56.7 109h.1M56.7 106.8h3.6M56.7 106.8v2.2M56.7 109h3.6M57.6 106h.1M57.6 109.7h.1M57.6 106h1.8M57.6 109.7h1.8M60.3 109h.1M60.3 106.8h.1M60.3 106.8v2.2" fill="none" stroke="#00f" stroke-width=".17"/>
<path d="M53 105.8h2v.2h-2z" fill="#000080"/>
<path d="M96.9 64h.1M96.9 69.5h.1M96.9 64v1.8M96.9 67.6v1.9M58.5 104.2h.1M58.5 111.5h.1M58.5 104.2v1.8M58.5 109.7v1.8M100.6 122.5h.1M100.6 128h.1M100.6 122.5v1.8M100.6 126.2v1.8" fill="none" stroke="#f00" stroke-width=".17"/>
<g fill="none" stroke="#00f" stroke-width=".17">
<path d="M95.3 67.1h3.3M95.3 66.2h3.3M96.9 66.2h.1M96.9 67.1h.1M96.9 65.8v.4M96.9 67.1v.5M98.6 67.1h.1M98.6 66.2h.1M98.9 125.6h3.3M98.9 124.7h3.3M100.6 124.7h.1M100.6 125.6h.1"/>
<path d="M100.6 124.3v.4M100.6 125.6v.6M102.2 125.6h.1M102.2 124.7h.1"/>
</g>
<path d="M100.4 67.5h2.9M104.1 126h2.9" fill="none" stroke="#000080" stroke-width=".16"/>
<g fill="#f0f" stroke="#f0f" stroke-width=".17">
<circle cx="129.8" cy="10.9" r=".36"/>
<circle cx="129.8" cy="32.9" r=".36"/>
<circle cx="129.8" cy="54.8" r=".36"/>
<circle cx="129.8" cy="76.8" r=".36"/>
<circle cx="115.2" cy="153.6" r=".34"/>
<circle cx="96.9" cy="40.2" r=".34"/>
<circle cx="113.4" cy="40.2" r=".34"/>
<circle cx="133.5" cy="113.4" r=".34"/>
<circle cx="115.2" cy="113.4" r=".34"/>
<circle cx="96.9" cy="149.9" r=".34"/>
<circle cx="96.9" cy="148.1" r=".34"/>
<circle cx="96.9" cy="131.7" r=".34"/>
<circle cx="96.9" cy="135.3" r=".34"/>
<circle cx="96.9" cy="133.5" r=".34"/>
<circle cx="96.9" cy="137.1" r=".34"/>
<circle cx="96.9" cy="139" r=".34"/>
<circle cx="96.9" cy="140.8" r=".34"/>
<circle cx="96.9" cy="142.6" r=".34"/>
<circle cx="96.9" cy="146.3" r=".34"/>
<circle cx="96.9" cy="144.4" r=".34"/>
<circle cx="100.5" cy="120.7" r=".34"/>
<circle cx="58.5" cy="151.8" r=".34"/>
<circle cx="96.9" cy="129.8" r=".34"/>
<circle cx="96.9" cy="98.7" r=".34"/>
<circle cx="106" cy="113.4" r=".34"/>
<circle cx="51.2" cy="126.2" r=".34"/>
<circle cx="96.9" cy="151.8" r=".34"/>
<circle cx="96.9" cy="18.2" r=".34"/>
<circle cx="113.4" cy="18.2" r=".34"/>
<circle cx="96.9" cy="62.1" r=".34"/>
<circle cx="113.4" cy="62.1" r=".34"/>
<circle cx="96.9" cy="84.1" r=".34"/>
<circle cx="113.4" cy="84.1" r=".34"/>
<circle cx="257.8" cy="131.7" r=".36"/>
<circle cx="135.3" cy="153.6" r=".34"/>
<circle cx="40.2" cy="89.6" r=".34"/>
</g>
<text font-size="2.3" x="217.6" y="157.6">ETA Compute Inc - Confidential and Proprietary</text>
<g font-size="1.8">
<text x="100.6" y="47.4">MEM requires 10uF</text>
<text x="100.6" y="49.3">output capacitor</text>
</g>
<g font-size="1.7">
<text x="62.4" y="10.5">C4</text>
<text x="90.9" y="10.5">A2</text>
<text x="62.4" y="16">C5</text>
<text x="62.4" y="12.4">D4</text>
<text x="62.4" y="17.9">D5</text>
<text x="62.5" y="14.2">E4</text>
<text x="90.9" y="14.2">B1</text>
<text x="90.9" y="17.9">C1</text>
<text x="62.4" y="19.7">C6</text>
<text x="62.4" y="23.3">C7</text>
<text x="62.4" y="21.5">D6</text>
<text x="62.4" y="28.8">C8</text>
<text x="62.4" y="25.2">D7</text>
<text x="62.5" y="27">B8</text>
<text x="62.4" y="30.6">D8</text>
<text x="62.5" y="34.3">E7</text>
<text x="62.5" y="32.5">E8</text>
<text x="90.9" y="32.5">A8</text>
<text x="62.4" y="41.6">H8</text>
<text x="62.6" y="39.8">F7</text>
<text x="62.6" y="38">F8</text>
<text x="62.6" y="36.2">F9</text>
<text x="90.9" y="36.2">B9</text>
<text x="90.9" y="39.8">C9</text>
<text x="62.4" y="47.1">G6</text>
<text x="62.4" y="45.3">G7</text>
<text x="62.4" y="43.5">G8</text>
<text x="62.4" y="48.9">G5</text>
<text x="62.4" y="50.8">H5</text>
<text x="62.8" y="52.6">J5</text>
<text x="62.4" y="59.9">G4</text>
<text x="62.4" y="58.1">H4</text>
<text x="62.6" y="54.4">F5</text>
<text x="62.8" y="56.3">J4</text>
<text x="90.9" y="58.1">H9</text>
<text x="90.9" y="54.4">J8</text>
<text x="62.4" y="65.4">H3</text>
<text x="62.6" y="61.8">F4</text>
<text x="62.8" y="63.6">J3</text>
<text x="90.9" y="61.8">G9</text>
<text x="62.4" y="67.2">G3</text>
<text x="62.4" y="70.9">H2</text>
<text x="62.4" y="72.7">G2</text>
<text x="62.6" y="74.5">F2</text>
<text x="90.9" y="76.4">J2</text>
<text x="62.4" y="78.2">H6</text>
<text x="62.4" y="81.9">H7</text>
<text x="62.8" y="80.1">J6</text>
<text x="62.8" y="83.7">J7</text>
<text x="90.9" y="83.7">G1</text>
<text x="90.9" y="80.1">H1</text>
<text x="62.5" y="87.3">B2</text>
<text x="62.5" y="89.2">B7</text>
<text x="62.4" y="92.8">D3</text>
<text x="62.4" y="91">C3</text>
<text x="62.5" y="102">A4</text>
<text x="62.5" y="98.3">E3</text>
<text x="62.6" y="96.5">F3</text>
<text x="90.9" y="98.3">D9</text>
<text x="90.9" y="112.9">E9</text>
<text x="62.5" y="118.4">A6</text>
<text x="62.5" y="114.8">B4</text>
<text x="52.7" y="122.1">2</text>
<text x="52.7" y="125.8">4</text>
<text x="58.1" y="121.2" transform="rotate(-90 58.1 121.2)">1</text>
<text x="90.9" y="120.3">C2</text>
<text x="58.1" y="128.4" transform="rotate(-90 58.1 128.4)">3</text>
<text x="62.5" y="131.2">B6</text>
<text x="90.9" y="129.4">A1</text>
<text x="90.9" y="131.2">A9</text>
<text x="90.9" y="127.6">E2</text>
<text x="90.9" y="136.7">A3</text>
<text x="90.9" y="134.9">J1</text>
<text x="90.9" y="133.1">J9</text>
<text x="62.4" y="140.4">D1</text>
<text x="90.9" y="138.6">A5</text>
<text x="90.9" y="140.4">A7</text>
<text x="90.9" y="142.2">B3</text>
<text x="62.4" y="144.1">D2</text>
<text x="90.9" y="144.1">B5</text>
<text x="90.9" y="145.9">E5</text>
<text x="90.9" y="147.7">E6</text>
<text x="90.9" y="149.5">F1</text>
<text x="62.5" y="151.3">E1</text>
<text x="90.9" y="151.3">F6</text>
</g>
<g font-size="1.7" fill="#004080">
<text x="66.8" y="11.7">GPIO0</text>
<text x="83" y="11.7">VIN_A0</text>
<text x="66.8" y="17.2">GPIO3</text>
<text x="66.8" y="13.5">GPIO1</text>
<text x="66.8" y="15.4">GPIO2</text>
<text x="83" y="15.4">SW_A0</text>
<text x="66.8" y="20.9">GPIO5</text>
<text x="66.8" y="19.1">GPIO4</text>
<text x="66.8" y="22.7">GPIO6</text>
<text x="82.3" y="19.1">VDD_A0</text>
<text x="66.8" y="28.2">GPIO9</text>
<text x="66.8" y="24.5">GPIO7</text>
<text x="66.8" y="26.4">GPIO8</text>
<text x="66.8" y="30">GPIO10</text>
<text x="66.8" y="31.8">GPIO11</text>
<text x="66.8" y="35.5">GPIO13</text>
<text x="66.8" y="33.7">GPIO12</text>
<text x="81.1" y="33.7">VIN_MEM</text>
<text x="66.8" y="41">GPIO16</text>
<text x="66.8" y="39.2">GPIO15</text>
<text x="66.8" y="37.3">GPIO14</text>
<text x="80.4" y="41">VDD_MEM</text>
<text x="81.2" y="37.3">SW_MEM</text>
<text x="66.8" y="46.5">GPIO19</text>
<text x="66.8" y="44.7">GPIO18</text>
<text x="66.8" y="42.8">GPIO17</text>
<text x="66.8" y="53.8">GPIO23</text>
<text x="66.8" y="48.3">GPIO20</text>
<text x="66.8" y="51.9">GPIO22</text>
<text x="66.8" y="50.1">GPIO21</text>
<text x="66.8" y="55.6">GPIO24</text>
<text x="66.8" y="59.3">GPIO26</text>
<text x="66.8" y="57.4">GPIO25</text>
<text x="82.7" y="55.6">VIN_M3</text>
<text x="82.7" y="59.3">SW_M3</text>
<text x="66.8" y="63">GPIO28</text>
<text x="66.8" y="61.1">GPIO27</text>
<text x="66.8" y="64.8">GPIO29</text>
<text x="82" y="63">VDD_M3</text>
<text x="66.8" y="68.4">GPIO31</text>
<text x="66.8" y="66.6">GPIO30</text>
<text x="66.8" y="75.7">SPI0_MISO</text>
<text x="66.8" y="73.9">SPI0_MOSI</text>
<text x="66.8" y="72.1">SPI0_SCLK</text>
<text x="81.6" y="77.6">VIN_DSP</text>
<text x="66.8" y="79.4">UART0_TX</text>
<text x="66.8" y="83.1">UART0_RTS</text>
<text x="66.8" y="81.2">UART0_RX</text>
<text x="81.7" y="81.2">SW_DSP</text>
<text x="66.8" y="88.5">WAKE</text>
<text x="66.8" y="84.9">UART0_CTS</text>
<text x="80.9" y="84.9">VDD_DSP</text>
<text x="66.8" y="90.4">RESET_N</text>
<text x="66.8" y="94">GPIO_PM_MODE</text>
<text x="66.8" y="92.2">POR_N</text>
<text x="66.8" y="99.5">SWDCLK</text>
<text x="66.8" y="97.7">SWDIO</text>
<text x="77.1" y="99.5">VDD_FLASH25</text>
<text x="66.8" y="103.2">XI_32KHZ</text>
<text x="66.8" y="119.6">XI_16MHZ</text>
<text x="66.8" y="116">XO_32KHZ</text>
<text x="81.4" y="114.1">AVDD_IO</text>
<text x="80.8" y="121.5">VDD_ADC</text>
<text x="79.9" y="128.8">AVSS_ADC</text>
<text x="82.4" y="130.6">VSS_A0</text>
<text x="66.8" y="132.4">XO_16MHZ</text>
<text x="80.6" y="132.4">VSS_MEM</text>
<text x="81.1" y="136.1">VSS_DSP</text>
<text x="82.1" y="134.2">VSS_M3</text>
<text x="84.5" y="137.9">VSS1</text>
<text x="66.8" y="141.6">ADC_CH1</text>
<text x="84.5" y="139.7">VSS2</text>
<text x="84.5" y="141.6">VSS3</text>
<text x="84.5" y="143.4">VSS4</text>
<text x="66.8" y="145.2">ADC_CH2</text>
<text x="84.5" y="145.2">VSS5</text>
<text x="84.5" y="147.1">VSS6</text>
<text x="84.5" y="148.9">VSS7</text>
<text x="66.8" y="152.5">ADC_VCM</text>
<text x="84.5" y="152.5">VSS9</text>
<text x="84.5" y="150.7">VSS8</text>
</g>
<g font-size="1.6" fill="#f00">
<text x="25.9" y="11.3">GPIO0_PWM0_SPI2MISO_SLV2MOSI</text>
<text x="25.9" y="13.1">GPIO1_PWM1_SPI2MOSI_SLV2MISO</text>
<text x="27.8" y="14.9">GPIO2_PWM2_SPI2CLK_SLV2CLK</text>
<text x="35.3" y="16.8">GPIO3_PWM3_UART1RX</text>
<text x="34.2" y="18.6">GPIO4_PWM4_UART1RTS</text>
<text x="34.2" y="20.4">GPIO5_PWM5_UART1CTS</text>
<text x="35.3" y="22.3">GPIO6_PWM6_CLKOUT1</text>
<text x="24.8" y="24.1">GPIO7_PWM7_DSPUARTTX_UART1TX</text>
<text x="24.8" y="26">GPIO8_I2C1SDA_PDM0CLK_I2C2SDA</text>
<text x="25.1" y="27.8">GPIO9_I2C1SCL_PDM0DAT_I2C2SCL</text>
<text x="40.9" y="29.6">GPIO10_SPI2CS2</text>
<text x="25.2" y="31.4">GPIO11_SPI2RDY_SPI2CS3_SLV2CS</text>
<text x="39.1" y="33.2">GPIO12_AUDCLKIN</text>
<text x="40.9" y="35.1">GPIO13_I2SBCLK</text>
<text x="31.1" y="36.9">GPIO14_I2SLRCLK_PDM1CLK</text>
<text x="31.5" y="38.7">GPIO15_I2SDATIN_PDM1DAT</text>
<text x="38.6" y="40.6">GPIO16_I2SDATOUT</text>
<text x="16.3" y="46.1">GPIO19_UART1RX_DSPUARTRX_JTAGTRSTDSP</text>
<text x="23.6" y="42.4">GPIO17_I2C0SDA_JTAGTMS_PDM0CLK</text>
<text x="24.3" y="44.2">GPIO18_I2C0SCL_JTAGTDI_PDM0DAT</text>
<text x="29.8" y="47.9">GPIO20_UART1TX_DSPUARTTX</text>
<text x="21.9" y="51.5">GPIO22_UART1RTS_JTAGTDO_CLKOUT0</text>
<text x="30.7" y="49.7">GPIO21_UART1CTS_JTAGTCK</text>
<text x="33.7" y="53.4">GPIO23_SPI0CS0_SLV0CS</text>
<text x="33.1" y="58.8">GPIO26_SPI0CS3_SP0RDY</text>
<text x="40.9" y="55.2">GPIO24_SPI0CS1</text>
<text x="40.9" y="57">GPIO25_SPI0CS2</text>
<text x="4.9" y="62.5">GPIO28_SPI1MOSI_I2C1SDA_SPI2MOSI_SLV1MISO_SLV2MISO</text>
<text x="8.6" y="64.3">GPIO29_SPI1CLK_I2C1SCL_SPI2SCK_SLV1CLK_SLV2CLK</text>
<text x="13" y="60.7">GPIO27_SPI1MISO_SPI2MISO_SLV1MOSI_SLV2MOSI</text>
<text x="10.6" y="66.2">GPIO30_SPI1CS0_SP2RDY_SPI2CS0_SLV1CS_SLV2CS</text>
<text x="25.2" y="68">GPIO31_SPI1CS1_SP1RDY_SPI2CS1</text>
<text x="31.8" y="71.7">SPI0CLK_I2C0SCL_SLV0CLK</text>
<text x="29.8" y="73.5">SPI0MOSI_I2C0SDA_SLV0MISO</text>
<text x="37.8" y="75.3">SPI0MISO_SLV0MOSI</text>
<text x="45.2" y="82.6">UART0_RTS</text>
<text x="46.3" y="80.8">UART0_RX</text>
<text x="46.6" y="79">UART0_TX</text>
<text x="10.6" y="90">RESET_N</text>
<text x="11.1" y="86.3">BLE_PE5</text>
<text x="45.2" y="84.5">UART0_CTS</text>
<text x="49.9" y="88.1">WAKE</text>
<text x="41.5" y="93.6">GPIO_PM_MODE</text>
<text x="49" y="91.8">POR_N</text>
<text x="47.5" y="99.1">SWDCLK</text>
<text x="49" y="97.2">SWDIO</text>
<text x="97.3" y="112.6">AVDD_IO</text>
<text x="245.4" y="131.3">WAKE</text>
<text x="49.7" y="140">ADC_CH1_IN</text>
<text x="49.7" y="143.7">ADC_CH2_IN</text>
<text x="137.5" y="151.4">SWDCLK</text>
<text x="137.5" y="152.8">GPIO_PM_MODE</text>
<text x="26" y="167.4">GPIO22_UART1RTS_JTAGTDO_CLKOUT0</text>
</g>
<g font-size="1.6" fill="#000080">
<text x="66.8" y="8.8">U1</text>
<text x="95.1" y="14.2">L5</text>
<text x="106" y="14.2">10uH</text>
<text x="133.5" y="14.2">C4</text>
<text x="133.5" y="16">10uF 6.3V</text>
<text x="100.4" y="23.4">C32</text>
<text x="100.4" y="25">2.2uF 4V</text>
<text x="95.1" y="36.2">L6</text>
<text x="106" y="36.2">10uH</text>
<text x="133.5" y="36.2">C7</text>
<text x="133.5" y="38">10uF 6.3V</text>
<text x="100.6" y="43.5">C39</text>
<text x="100.6" y="45.3">10uF 6.3V</text>
<text x="95.1" y="58.1">L7</text>
<text x="106" y="58.1">10uH</text>
<text x="133.5" y="58.1">C3</text>
<text x="133.5" y="59.9">10uF 6.3V</text>
<text x="100.4" y="67.3">C38</text>
<text x="100.4" y="68.9">2.2uF 4V</text>
<text x="95.1" y="80.1">L4</text>
<text x="106" y="80.1">10uH</text>
<text x="133.5" y="80.1">C8</text>
<text x="133.5" y="81.9">10uF 6.3V</text>
<text x="23.7" y="85.6">R25</text>
<text x="36.6" y="85.6">0</text>
<text x="100.4" y="89.2">C31</text>
<text x="21.9" y="92.9">R23</text>
<text x="34.8" y="92.9">DNP</text>
<text x="100.4" y="90.8">2.2uF 4V</text>
<text x="47.5" y="107.5">32.768KHZ</text>
<text x="53" y="105.7">X1</text>
<text x="100.6" y="102">C37</text>
<text x="100.6" y="103.8">10uF 6.3V</text>
<text x="117" y="113">FB1</text>
<text x="126.2" y="113">470</text>
<text x="118.7" y="118.5">C36</text>
<text x="136.9" y="118.5">C35</text>
<text x="54.9" y="120.3">X4</text>
<text x="104.1" y="125.8">C33</text>
<text x="118.7" y="120.1">1uF 6.3V</text>
<text x="136.9" y="120.1">0.1uF 6.3V</text>
<text x="260.8" y="124">R4</text>
<text x="47.5" y="129.5">16.384MHZ</text>
<text x="104.1" y="127.4">1uF 6.3V</text>
<text x="260.8" y="126.2">DNP</text>
<text x="36.6" y="140.4">TP2</text>
<text x="260.8" y="138.6">R5</text>
<text x="260.8" y="140.8">47K</text>
<text x="36.6" y="144.1">TP3</text>
<text x="138.3" y="144.1">R6</text>
<text x="138.3" y="146.3">DNP</text>
<text x="71.3" y="155.1">ECM3532 BGA81</text>
<text x="117" y="151.4">R8</text>
<text x="117" y="153.2">R7</text>
<text x="129.8" y="151.4">10K</text>
<text x="129.8" y="153.2">47K</text>
<text x="62" y="156.9">C34</text>
<text x="62" y="158.5">1uF 6.3V</text>
<text x="14.6" y="167.9">TP5</text>
<text x="203" y="164.2">TP6</text>
</g>
<g font-size="1.6">
<text x="128" y="6.9">VDD_IO</text>
<text x="106" y="16">115ma</text>
<text x="117" y="18.6">VDD_AO</text>
<text x="128" y="28.9">VDD_IO</text>
<text x="106" y="38">115ma</text>
<text x="117" y="40.6">VDD_MEM</text>
<text x="128" y="50.8">VDD_IO</text>
<text x="106" y="59.9">115ma</text>
<text x="117" y="62.5">VDD_M3</text>
<text x="128" y="72.8">VDD_IO</text>
<text x="106" y="81.9">115ma</text>
<text x="117" y="84.5">VDD_DSP</text>
<text x="11.9" y="93.6">VDD_IO</text>
<text x="102.4" y="99.1">VDD_IO</text>
<text x="47.5" y="109.3">6pF 20PPM</text>
<text x="102.4" y="109.3">AVDD_IO</text>
<text x="140.8" y="113.7">VDD_IO</text>
<text x="98.8" y="116.6">VDD_ADC</text>
<text x="126.2" y="114.8">200ma</text>
<text x="253.3" y="116.3">VDD_IO</text>
<text x="47.5" y="131.3">10pF 20PPM</text>
<text x="132.2" y="136.4">VDD_IO</text>
<text x="54.5" y="147.4">ADC_VCM</text>
<text x="210.3" y="164.2">Title</text>
<text x="224.9" y="166">HUMMINGBIRD - ECM3532 PROMO BOARD</text>
<text x="210.3" y="169.7">Size</text>
<text x="212.1" y="171.5">B</text>
<text x="217.6" y="169.7">Document</text>
<text x="226.4" y="169.7">Number</text>
<text x="270.7" y="169.7">Rev</text>
<text x="272.5" y="171.5">A</text>
<text x="210.3" y="175.2">Date:</text>
<text x="219.8" y="175.2">Tuesday, March 17, 2020</text>
<text x="246.9" y="175.2">Sheet</text>
<text x="256" y="175.2">1</text>
<text x="261.5" y="175.2">of</text>
<text x="267" y="175.2">5</text>
</g>
<g font-size="1.4" fill="#00f">
<text x="96.9" y="16.3">CBMF1608T</text>
<text x="96.9" y="38.2">CBMF1608T</text>
<text x="96.9" y="60.2">CBMF1608T</text>
<text x="96.9" y="82.1">CBMF1608T</text>
</g>
<g font-size="1.3">
<text x="29.3" y="1.4">5</text>
<text x="84.1" y="1.4">4</text>
<text x="139" y="1.4">3</text>
<text x="193.8" y="1.4">2</text>
<text x="248.7" y="1.4">1</text>
<text x=".5" y="24.7">D</text>
<text x="276.6" y="24.7">D</text>
<text x=".5" y="68.2">C</text>
<text x="276.6" y="68.2">C</text>
<text x=".5" y="111.6">B</text>
<text x="276.6" y="111.6">B</text>
<text x=".5" y="155">A</text>
<text x="276.6" y="155">A</text>
<text x="29.3" y="177">5</text>
<text x="84.1" y="177">4</text>
<text x="139" y="177">3</text>
<text x="193.8" y="177">2</text>
<text x="248.7" y="177">1</text>
</g>
<g font-size="1.3" fill="#00f">
<text x="130.2" y="17.4">04</text>
<text x="97.3" y="24.8">02</text>
<text x="130.2" y="39.4">04</text>
<text x="97.3" y="46.7">04</text>
<text x="130.2" y="61.3">04</text>
<text x="97.3" y="68.7">02</text>
<text x="130.2" y="83.3">04</text>
<text x="97.3" y="90.6">02</text>
<text x="97.3" y="105.2">04</text>
<text x="115.6" y="119.8">02</text>
<text x="133.9" y="119.8">02</text>
<text x="60.6" y="121.2" transform="rotate(90 60.6 121.2)">CFPX-218</text>
<text x="100.9" y="127.2">02</text>
<text x="58.9" y="158.3">02</text>
<text x="204.1" y="165.9">40</text>
</g>
<g font-size="1.2" fill="#00f">
<text x="60.5" y="105.7" transform="rotate(90 60.5 105.7)">TFX-04C</text>
<text x="120" y="114.4">BLM-18G</text>
</g>
<g font-size=".9" fill="#00f">
<text x="29.4" y="86.7">04</text>
<text x="27.6" y="94.1">04</text>
<text x="55.1" y="123.2" transform="rotate(90 55.1 123.2)">GND</text>
<text x="258.7" y="127.8" transform="rotate(-90 258.7 127.8)">04</text>
<text x="258.7" y="142.4" transform="rotate(-90 258.7 142.4)">04</text>
<text x="136.2" y="147.9" transform="rotate(-90 136.2 147.9)">04</text>
<text x="122.7" y="152.6">04</text>
<text x="122.7" y="154.4">04</text>
</g>
</svg>
